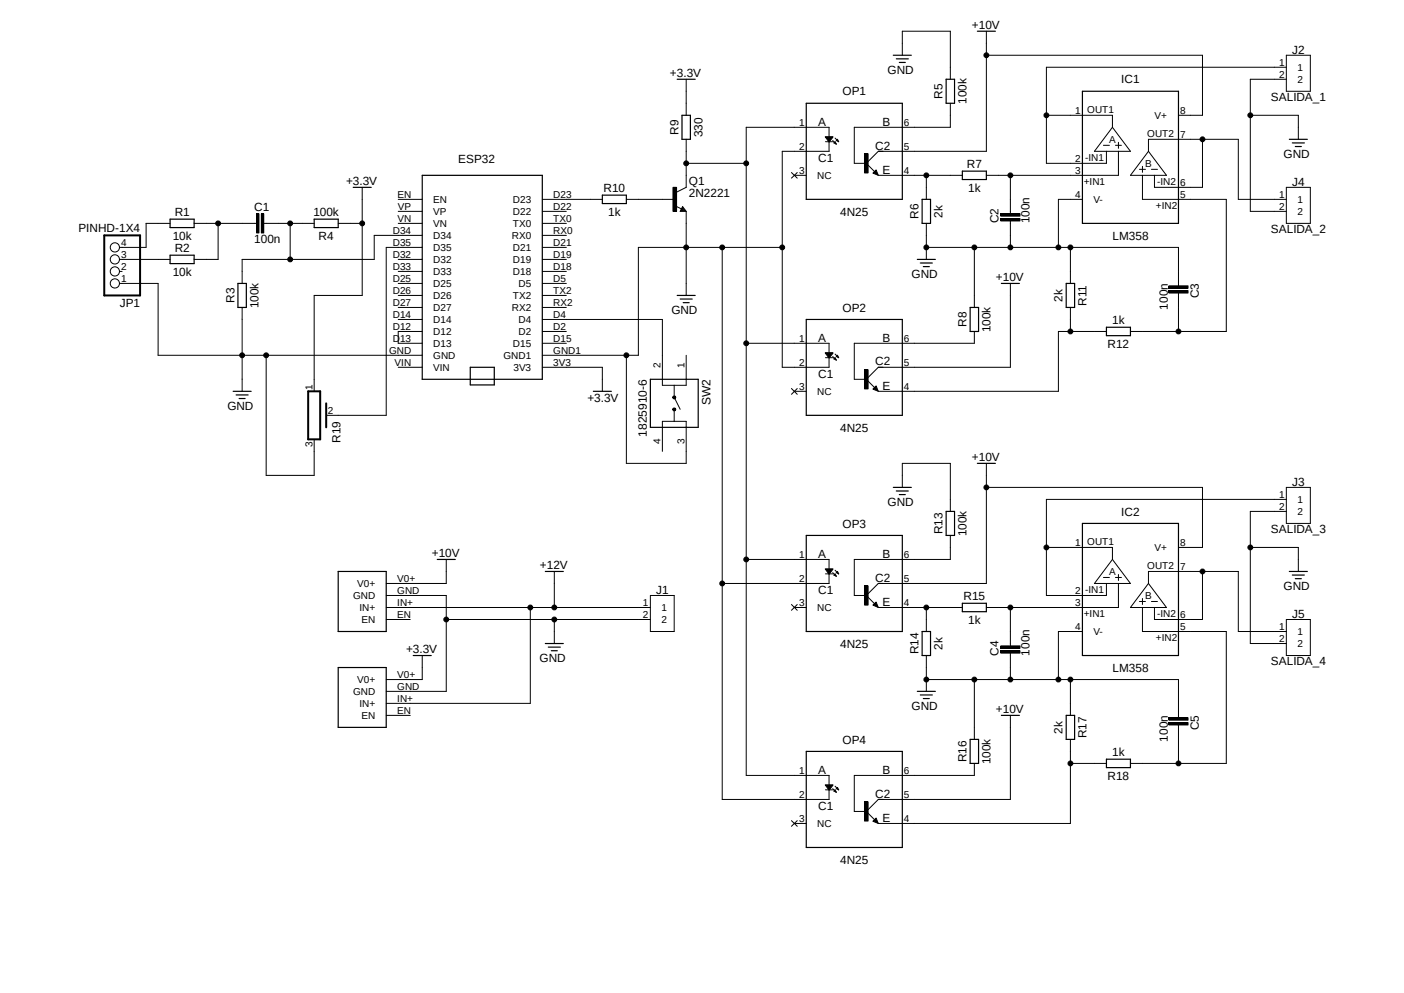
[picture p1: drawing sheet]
<svg xmlns="http://www.w3.org/2000/svg" width="297mm" height="210mm" viewBox="0 0 297 210" stroke-linecap="round" stroke-linejoin="round" font-family="sans-serif">
<path d="M15.7 3.5l265.6 179.8M281.3 3.5l-265.6 179.8" fill="none" stroke="#fff" stroke-width=".21"/>
<g fill="none" stroke="#000" stroke-width=".25">
<path d="M143.3 16.8h3.8M189 11.7h3.8M189.6 12.4h2.6M190.2 13.2h1.3M200.2 16.8h1.7v5h-1.7zM206.8 6.6h3.8M229 19.3h20.3v27.9h-20.3zM74.7 39.6h3.8M89.3 37.1h25.4v43.1h-25.4zM144.3 24.4h1.7v5.1h-1.7zM170.6 21.8h20.3v20.4h-20.3zM203.6 36.2h5.1v1.8h-5.1z"/>
<path d="M272.8 29.5h3.8M273.4 30.2h2.5M274 31h1.3M36 46.4h5.1v1.7h-5.1zM36 54h5.1v1.8h-5.1zM50.3 59.9h1.8v5.1h-1.8zM66.5 46.4h5v1.7h-5zM127.4 41.3h5.1v1.8h-5.1zM144.4 44.2l.1 .2h-.4l.3-.5 .5 .7h-.8M194.1 54.9h3.8M194.7 55.6h2.5M195.1 42.2h1.7v5h-1.7z"/>
<path d="M195.3 56.4h1.3M211.8 59.9h3.8M225.6 59.9h1.7v5.1h-1.7zM99.5 77.7h5.1v3.7h-5.1zM143.3 62.5h3.8M143.9 63.2h2.5M144.5 64h1.3M170.6 67.6h20.3v20.2h-20.3zM205.2 65h1.8v5.1h-1.8zM234.1 69.2h5v1.8h-5zM49.3 82.8h3.8M50 83.5h2.5"/>
<path d="M50.6 84.3h1.3M125.5 82.8h3.8M137.6 80.2h10.1v10.2h-10.1zM206.8 98h3.8M92.5 118.3h3.8M170.6 113.2h20.3v20.4h-20.3zM189 103.1h3.8M189.6 103.8h2.6M190.2 104.6h1.3M200.2 108.2h1.7v5h-1.7zM229 110.7h20.3v27.9h-20.3zM71.5 120.9h10.2v12.7h-10.2z"/>
<path d="M87.4 138.6h3.8M115.4 120.9h3.8M115.4 136.1h3.8M116 136.9h2.5M116.6 137.6h1.3M195.1 133.6h1.7v5h-1.7zM203.6 127.6h5.1v1.8h-5.1zM272.8 120.9h3.8M273.4 121.6h2.5M274 122.4h1.3M71.5 141.2h10.2v12.6h-10.2zM170.6 158.9h20.3v20.3h-20.3z"/>
<path d="M194.1 146.2h3.8M194.7 147h2.5M195.3 147.7h1.3M205.2 156.4h1.8v5.1h-1.8zM211.8 151.3h3.8M225.6 151.3h1.7v5.1h-1.7zM234.1 160.6h5v1.7h-5z"/>
</g>
<g fill="none" stroke="#000" stroke-width=".21">
<path d="M145.2 16.8v7.6M190.9 11.7v-5.1h10.1v10.2M208.7 6.6v25.4h-22.9l-2.5 2.5M208.7 11.7h45.7v12.7h-5.1M272.1 14.2h-50.7v20.3h12.7v-2.5M272.1 16.8h-7.6v27.9h7.6M272.1 11.7h5.1v7.6h-5.1zM76.6 39.6v22.9h-10.1v20.3M142.4 39.6h.7v5.1h-.7zM145.2 34.5h12.7M145.2 29.5v10.1l-2.1 1M167.4 36.5l1.3 1.2"/>
<path d="M168 37.1h2.6M168.7 36.5l-1.3 1.2M174.6 28.9l1.6 .1-.8 1.1zM174.6 30h1.5M176.1 29.7l.8 .8M176.4 30.2l.3-.2 .2 .5zM176.7 29.2l.7 .8M177.2 29.5l.2 .5-.5-.3zM182.9 32.5h.7v4.1h-.7zM183.3 34.5l2.5 2.6h17.8M184.7 36.6l.6-.7 .5 1.1zM196 37.1v5.1"/>
<path d="M201 21.8v5.1h-20.3v7.6h2.6M213.7 37.1v8.1M221.4 24.4h13.9v2.5M233.4 30.7h1.3M235.3 26.9l3.8 5.1h-7.6zM236 30.7h1.2M236.6 30.1v1.3M236.6 32v5.1h-27.9M241 35.8h1.3M241.7 35.2v1.2M241.7 37.1v5.1h17.7v27.9h-20.3M243 32l3.8 5.1h-7.7z"/>
<path d="M243 32v-2.5h19v12.7h10.1M243.6 35.8h1.3M254.4 29.5v10.1h-10.2v-2.5M264.5 24.4h10.2v5.1M272.1 39.6h5.1v7.6h-5.1zM25.3 54.9h10.7M25.3 57.4h.5M25.3 59.9h8.1v15.2h55.9M36 47.2h-5.1v5.1h-5.6M41.1 47.2h13.2M46.1 47.2v7.7h-5M54.3 45.2h.5v4.1h-.5z"/>
<path d="M55.3 45.2h.5v4.1h-.5zM55.8 47.2h10.7M61.4 47.2v7.7M71.5 47.2h5.1M84.2 47.2h5.1M84.2 54.9h5.1M84.2 42.2h5.1M84.2 44.7h5.1M84.2 57.4h5.1M84.2 59.9h5.1M89.3 49.8h-10.1v5.1h-28v5M89.3 52.3h-7.6v35.5h-12.7"/>
<path d="M114.7 47.2h5.1M114.7 54.9h5.1M114.7 42.2h12.7M114.7 44.7h5.1M114.7 49.8h5.1M114.7 52.3h5.1M114.7 57.4h5.1M114.7 59.9h5.1M132.5 42.2h10.1M143 43.6l1.2 .6M144.4 43.7l.8 1h-1.3zM145.2 44.7v17.8"/>
<path d="M152.8 52.3v116.8h22.6v-5.1h-17.5v-137.1h17.5v5.1h-9.9v45.7h9.9v-5.1h-17.5M165.5 52.3h-30.5v22.8h-20.3M196 47.2v7.7M196 52.3h53.3v8.2M206.1 52.3v12.7M211.7 46.2h4.1v.5h-4.1zM211.7 45.2h4.1v.5h-4.1zM213.7 59.9v17.8h-27.9l-2.5 2.5M213.7 46.7v5.6M226.4 52.3v7.6M229 42.2h-5.1v10.1M51.2 65v17.8"/>
<path d="M56.3 75.1v25.4h10.2v-7.6M84.2 62.5h5.1M84.2 65h5.1M84.2 67.6h5.1M84.2 77.7h5.1M89.3 70.1h-5.1v2.5h5.1M114.7 62.5h5.1M114.7 65h5.1M114.7 67.6h25.4v13.9h5.1v-6.4M114.7 70.1h5.1M114.7 72.6h5.1M114.7 77.7h12.7v5.1"/>
<path d="M132.5 75.1v22.9h12.7v-8.9h-5.1v6.4M174.6 74.6l1.6 .1-.8 1zM174.6 75.6h1.5M176.1 75.4l.8 .8M176.4 75.9l.3-.3 .2 .6zM176.7 74.9l.7 .7M177.2 75.1l.2 .5-.5-.2zM182.9 78.2h.7v4.1h-.7zM206.1 70.1v2.5h-25.4v7.6h2.6M226.4 65v5.1M234.1 70.1h-10.2v12.7h-38.1l-2.5-2.6M247.3 60.5h4v.5h-4z"/>
<path d="M247.3 61.5h4v.5h-4zM249.3 62v8.1M142.4 83.8h.5v.5h-.5l-.1-.3 .3-.1 .2 .1-.2 .2-.3-.2zM142.4 86.4h.5v.4h-.5l-.1-.2 .3-.2 .2 .2-.3 .1-.2-.1zM142.6 81.5v2.5l1.3 2.6M142.6 86.6v2.5M167.4 82.2l1.3 1.2M168 82.8h2.6M168.7 82.2l-1.3 1.2M184.7 82.3l.6-.7 .5 1.1zM208.7 98v25.4h-22.9l-2.5 2.5M94.4 118.3v5.1h-12.7"/>
<path d="M157.9 118.3h17.5v5.1h-22.6M190.9 103.1v-5.1h10.1v10.2M201 113.2v5.1h-20.3v7.6h2.6M208.7 103.1h45.7v12.7h-5.1M221.4 115.8h13.9v2.5M235.3 118.3l3.8 5.1h-7.6zM264.5 115.8h10.2v5.1M272.1 105.6h-50.7v20.3h12.7v-2.5M272.1 103.1h5.1v7.6h-5.1zM272.1 108.2h-7.6v27.9h7.6M81.7 125.9h12.7v20.3h-12.7M81.7 128.5h55.9"/>
<path d="M81.7 131h5.1M89.3 138.6v5.1h-7.6M94.4 131h43.2M112.2 128.5v20.3h-30.5M117.3 120.9v7.6M117.3 131v5.1M137.6 125.9h5v7.7h-5zM167.4 127.8l1.3 1.3M168 128.5h2.6M168.7 127.8l-1.3 1.3M174.6 120.3l1.6 .1-.8 1.1zM174.6 121.4h1.5"/>
<path d="M176.1 121.1l.8 .8M176.4 121.6l.3-.2 .2 .5zM176.7 120.6l.7 .8M177.2 120.9l.2 .5-.5-.3zM182.9 123.9h.7v4.1h-.7zM183.3 125.9l2.5 2.6h17.8M184.7 128l.6-.7 .5 1.1zM196 128.5v5.1M196 138.6v7.6M211.7 137.6h4.1v.5h-4.1zM211.7 136.6h4.1v.5h-4.1zM213.7 128.5v8.1"/>
<path d="M213.7 138.1v5.6M229 133.6h-5.1v10.1M233.4 122.1h1.3M236 122.1h1.2M236.6 121.5v1.3M236.6 123.4v5.1h-27.9M241 127.2h1.3M241.7 126.6v1.2M241.7 128.5v5.1h17.7v27.9h-20.3M243 123.4v-2.5h19v12.7h10.1M243 123.4l3.8 5.1h-7.7zM243.6 127.2h1.3"/>
<path d="M254.4 120.9v10.1h-10.2v-2.5M272.1 131h5.1v7.6h-5.1zM81.7 151.3h5.1M196 143.7h53.3v8.1M206.1 143.7v12.7M213.7 151.3v17.8h-27.9l-2.5 2.5M226.4 143.7v7.6M226.4 156.4v17.8h-40.6l-2.5-2.6M247.3 151.8h4v.5h-4zM247.3 152.8h4v.5h-4zM249.3 153.3v8.2M167.4 173.6l1.3 1.2"/>
<path d="M168 174.2h2.6M168.7 173.6l-1.3 1.2M174.6 166h1.6l-.8 1.1zM174.6 167h1.5M176.1 166.8l.8 .8M176.4 167.3l.3-.3 .2 .6zM176.7 166.3l.7 .7M177.2 166.5l.2 .5-.5-.2zM182.9 169.6h.7v4.1h-.7zM184.7 173.7l.6-.7 .5 1.1zM206.1 161.5v2.5h-25.4v7.6h2.6M226.4 161.5h7.7"/>
<circle cx="208.7" cy="11.7" r=".51"/>
<circle cx="145.2" cy="34.5" r=".51"/>
<circle cx="157.9" cy="34.5" r=".51"/>
<circle cx="196" cy="37.1" r=".51"/>
<circle cx="213.7" cy="37.1" r=".51"/>
<circle cx="221.4" cy="24.4" r=".51"/>
<circle cx="254.4" cy="29.5" r=".51"/>
<circle cx="264.5" cy="24.4" r=".51"/>
<circle cx="24.3" cy="59.9" r=".98"/>
<circle cx="24.3" cy="54.9" r=".98"/>
<circle cx="24.3" cy="52.3" r=".98"/>
<circle cx="24.3" cy="57.4" r=".98"/>
<circle cx="46.1" cy="47.2" r=".51"/>
<circle cx="61.4" cy="47.2" r=".51"/>
<circle cx="61.4" cy="54.9" r=".51"/>
<circle cx="76.6" cy="47.2" r=".51"/>
<circle cx="145.2" cy="52.3" r=".51"/>
<circle cx="152.8" cy="52.3" r=".51"/>
<circle cx="165.5" cy="52.3" r=".51"/>
<circle cx="196" cy="52.3" r=".51"/>
<circle cx="206.1" cy="52.3" r=".51"/>
<circle cx="213.7" cy="52.3" r=".51"/>
<circle cx="223.9" cy="52.3" r=".51"/>
<circle cx="226.4" cy="52.3" r=".51"/>
<circle cx="51.2" cy="75.1" r=".51"/>
<circle cx="56.3" cy="75.1" r=".51"/>
<circle cx="132.5" cy="75.1" r=".51"/>
<circle cx="157.9" cy="72.6" r=".51"/>
<circle cx="226.4" cy="70.1" r=".51"/>
<circle cx="249.3" cy="70.1" r=".51"/>
<circle cx="157.9" cy="118.3" r=".51"/>
<circle cx="208.7" cy="103.1" r=".51"/>
<circle cx="221.4" cy="115.8" r=".51"/>
<circle cx="264.5" cy="115.8" r=".51"/>
<circle cx="94.4" cy="131" r=".51"/>
<circle cx="112.2" cy="128.5" r=".51"/>
<circle cx="117.3" cy="128.5" r=".51"/>
<circle cx="117.3" cy="131" r=".51"/>
<circle cx="152.8" cy="123.4" r=".51"/>
<circle cx="196" cy="128.5" r=".51"/>
<circle cx="213.7" cy="128.5" r=".51"/>
<circle cx="254.4" cy="120.9" r=".51"/>
<circle cx="196" cy="143.7" r=".51"/>
<circle cx="206.1" cy="143.7" r=".51"/>
<circle cx="213.7" cy="143.7" r=".51"/>
<circle cx="223.9" cy="143.7" r=".51"/>
<circle cx="226.4" cy="143.7" r=".51"/>
<circle cx="226.4" cy="161.5" r=".51"/>
<circle cx="249.3" cy="161.5" r=".51"/>
</g>
<g fill="#000">
<path d="M142.4 39.6h.7v5.1h-.7z" fill-rule="evenodd"/>
<path d="M174.6 28.9l1.6 .1-.8 1.1z" fill-rule="evenodd"/>
<path d="M182.9 32.5h.7v4.1h-.7z" fill-rule="evenodd"/>
<path d="M184.7 36.6l.6-.7 .5 1.1z" fill-rule="evenodd"/>
<path d="M54.3 45.2h.5v4.1h-.5z" fill-rule="evenodd"/>
<path d="M55.3 45.2h.5v4.1h-.5z" fill-rule="evenodd"/>
<path d="M211.7 46.2h4.1v.5h-4.1z" fill-rule="evenodd"/>
<path d="M211.7 45.2h4.1v.5h-4.1z" fill-rule="evenodd"/>
<path d="M174.6 74.6l1.6 .1-.8 1z" fill-rule="evenodd"/>
<path d="M182.9 78.2h.7v4.1h-.7z" fill-rule="evenodd"/>
<path d="M247.3 60.5h4v.5h-4z" fill-rule="evenodd"/>
<path d="M247.3 61.5h4v.5h-4z" fill-rule="evenodd"/>
<path d="M142.4 83.8h.5v.5h-.5l-.1-.3 .3-.1 .2 .1-.2 .2-.3-.2z" fill-rule="evenodd"/>
<path d="M142.4 86.4h.5v.4h-.5l-.1-.2 .3-.2 .2 .2-.3 .1-.2-.1z" fill-rule="evenodd"/>
<path d="M184.7 82.3l.6-.7 .5 1.1z" fill-rule="evenodd"/>
<path d="M174.6 120.3l1.6 .1-.8 1.1z" fill-rule="evenodd"/>
<path d="M182.9 123.9h.7v4.1h-.7z" fill-rule="evenodd"/>
<path d="M184.7 128l.6-.7 .5 1.1z" fill-rule="evenodd"/>
<path d="M211.7 137.6h4.1v.5h-4.1z" fill-rule="evenodd"/>
<path d="M211.7 136.6h4.1v.5h-4.1z" fill-rule="evenodd"/>
<path d="M247.3 151.8h4v.5h-4z" fill-rule="evenodd"/>
<path d="M247.3 152.8h4v.5h-4z" fill-rule="evenodd"/>
<path d="M174.6 166h1.6l-.8 1.1z" fill-rule="evenodd"/>
<path d="M182.9 169.6h.7v4.1h-.7z" fill-rule="evenodd"/>
<path d="M184.7 173.7l.6-.7 .5 1.1z" fill-rule="evenodd"/>
<circle cx="208.7" cy="11.7" r=".51"/>
<circle cx="145.2" cy="34.5" r=".51"/>
<circle cx="157.9" cy="34.5" r=".51"/>
<circle cx="196" cy="37.1" r=".51"/>
<circle cx="213.7" cy="37.1" r=".51"/>
<circle cx="221.4" cy="24.4" r=".51"/>
<circle cx="254.4" cy="29.5" r=".51"/>
<circle cx="264.5" cy="24.4" r=".51"/>
<circle cx="46.1" cy="47.2" r=".51"/>
<circle cx="61.4" cy="47.2" r=".51"/>
<circle cx="61.4" cy="54.9" r=".51"/>
<circle cx="76.6" cy="47.2" r=".51"/>
<circle cx="145.2" cy="52.3" r=".51"/>
<circle cx="152.8" cy="52.3" r=".51"/>
<circle cx="165.5" cy="52.3" r=".51"/>
<circle cx="196" cy="52.3" r=".51"/>
<circle cx="206.1" cy="52.3" r=".51"/>
<circle cx="213.7" cy="52.3" r=".51"/>
<circle cx="223.9" cy="52.3" r=".51"/>
<circle cx="226.4" cy="52.3" r=".51"/>
<circle cx="51.2" cy="75.1" r=".51"/>
<circle cx="56.3" cy="75.1" r=".51"/>
<circle cx="132.5" cy="75.1" r=".51"/>
<circle cx="157.9" cy="72.6" r=".51"/>
<circle cx="226.4" cy="70.1" r=".51"/>
<circle cx="249.3" cy="70.1" r=".51"/>
<circle cx="157.9" cy="118.3" r=".51"/>
<circle cx="208.7" cy="103.1" r=".51"/>
<circle cx="221.4" cy="115.8" r=".51"/>
<circle cx="264.5" cy="115.8" r=".51"/>
<circle cx="94.4" cy="131" r=".51"/>
<circle cx="112.2" cy="128.5" r=".51"/>
<circle cx="117.3" cy="128.5" r=".51"/>
<circle cx="117.3" cy="131" r=".51"/>
<circle cx="152.8" cy="123.4" r=".51"/>
<circle cx="196" cy="128.5" r=".51"/>
<circle cx="213.7" cy="128.5" r=".51"/>
<circle cx="254.4" cy="120.9" r=".51"/>
<circle cx="196" cy="143.7" r=".51"/>
<circle cx="206.1" cy="143.7" r=".51"/>
<circle cx="213.7" cy="143.7" r=".51"/>
<circle cx="223.9" cy="143.7" r=".51"/>
<circle cx="226.4" cy="143.7" r=".51"/>
<circle cx="226.4" cy="161.5" r=".51"/>
<circle cx="249.3" cy="161.5" r=".51"/>
</g>
<path d="M22.1 49.8h7.5v12.7h-7.5zM65.2 82.8h2.5v10.1h-2.5zM69 85.3v5.1" fill="none" stroke="#000" stroke-width=".42"/>
<g font-size="2.5">
<text x="205.6" y="6.1">+10V</text>
<text x="273.4" y="11.4">J2</text>
<text x="141.7" y="16.3">+3.3V</text>
<text x="187.8" y="15.6">GND</text>
<text x="237.2" y="17.7">IC1</text>
<text x="178.2" y="20.2">OP1</text>
<text x="199.4" y="20.9" transform="rotate(-90 199.4 20.9)">R5</text>
<text x="204.5" y="22" transform="rotate(-90 204.5 22)">100k</text>
<text x="268.9" y="21.3">SALIDA_1</text>
<text x="143.6" y="28.5" transform="rotate(-90 143.6 28.5)">R9</text>
<text x="148.6" y="29" transform="rotate(-90 148.6 29)">330</text>
<text x="173.1" y="26.5">A</text>
<text x="186.7" y="26.5">B</text>
<text x="96.9" y="34.5">ESP32</text>
<text x="173.1" y="34.2">C1</text>
<text x="185.2" y="31.6">C2</text>
<text x="204.6" y="35.4">R7</text>
<text x="271.5" y="33.4">GND</text>
<text x="73.2" y="39.1">+3.3V</text>
<text x="127.7" y="40.5">R10</text>
<text x="145.7" y="41.7">2N2221</text>
<text x="145.7" y="39.2">Q1</text>
<text x="186.7" y="36.7">E</text>
<text x="204.8" y="40.5">1k</text>
<text x="273.4" y="39.4">J4</text>
<text x="37" y="45.6">R1</text>
<text x="53.8" y="44.7">C1</text>
<text x="66.3" y="45.6">100k</text>
<text x="128.7" y="45.6">1k</text>
<text x="177.8" y="45.6">4N25</text>
<text x="194.3" y="46.3" transform="rotate(-90 194.3 46.3)">R6</text>
<text x="199.4" y="46" transform="rotate(-90 199.4 46)">2k</text>
<text x="211.2" y="47.2" transform="rotate(-90 211.2 47.2)">C2</text>
<text x="217.8" y="47.2" transform="rotate(-90 217.8 47.2)">100n</text>
<text x="16.6" y="49">PINHD-1X4</text>
<text x="36.5" y="50.7">10k</text>
<text x="37" y="53.2">R2</text>
<text x="53.8" y="51.3">100n</text>
<text x="67.4" y="50.7">R4</text>
<text x="235.3" y="50.7">LM358</text>
<text x="268.9" y="49.3">SALIDA_2</text>
<text x="36.5" y="58.3">10k</text>
<text x="192.8" y="58.8">GND</text>
<text x="210.7" y="59.4">+10V</text>
<text x="25.3" y="64.9">JP1</text>
<text x="49.6" y="64.1" transform="rotate(-90 49.6 64.1)">R3</text>
<text x="54.7" y="65.2" transform="rotate(-90 54.7 65.2)">100k</text>
<text x="178.2" y="65.9">OP2</text>
<text x="224.8" y="63.8" transform="rotate(-90 224.8 63.8)">2k</text>
<text x="229.9" y="64.7" transform="rotate(-90 229.9 64.7)">R11</text>
<text x="247" y="65.5" transform="rotate(-90 247 65.5)">100n</text>
<text x="253.6" y="63.1" transform="rotate(-90 253.6 63.1)">C3</text>
<text x="142" y="66.4">GND</text>
<text x="204.5" y="69.1" transform="rotate(-90 204.5 69.1)">R8</text>
<text x="209.6" y="70.3" transform="rotate(-90 209.6 70.3)">100k</text>
<text x="235.3" y="68.5">1k</text>
<text x="173.1" y="72.3">A</text>
<text x="185.2" y="77.3">C2</text>
<text x="186.7" y="72.3">B</text>
<text x="234.3" y="73.5">R12</text>
<text x="173.1" y="79.8">C1</text>
<text x="186.7" y="82.4">E</text>
<text x="48.1" y="86.7">GND</text>
<text x="124.2" y="85">+3.3V</text>
<text x="150.3" y="85.7" transform="rotate(-90 150.3 85.7)">SW2</text>
<text x="72.1" y="93.7" transform="rotate(-90 72.1 93.7)">R19</text>
<text x="136.8" y="92.4" transform="rotate(-90 136.8 92.4)">1825910-6</text>
<text x="177.8" y="91.3">4N25</text>
<text x="205.6" y="97.5">+10V</text>
<text x="187.8" y="107">GND</text>
<text x="273.4" y="102.8">J3</text>
<text x="178.2" y="111.6">OP3</text>
<text x="199.4" y="113" transform="rotate(-90 199.4 113)">R13</text>
<text x="204.5" y="113.4" transform="rotate(-90 204.5 113.4)">100k</text>
<text x="237.2" y="109.1">IC2</text>
<text x="268.9" y="112.7">SALIDA_3</text>
<text x="91.4" y="117.8">+10V</text>
<text x="173.1" y="117.9">A</text>
<text x="186.7" y="117.9">B</text>
<text x="114.2" y="120.4">+12V</text>
<text x="138.8" y="125.7">J1</text>
<text x="173.1" y="125.6">C1</text>
<text x="185.2" y="123">C2</text>
<text x="271.5" y="124.8">GND</text>
<text x="186.7" y="128.1">E</text>
<text x="203.8" y="126.8">R15</text>
<text x="204.8" y="131.9">1k</text>
<text x="273.4" y="130.8">J5</text>
<text x="177.8" y="137">4N25</text>
<text x="199.4" y="137.4" transform="rotate(-90 199.4 137.4)">2k</text>
<text x="85.9" y="138.1">+3.3V</text>
<text x="114.1" y="140">GND</text>
<text x="194.3" y="138.4" transform="rotate(-90 194.3 138.4)">R14</text>
<text x="211.2" y="138.6" transform="rotate(-90 211.2 138.6)">C4</text>
<text x="217.8" y="138.6" transform="rotate(-90 217.8 138.6)">100n</text>
<text x="235.3" y="142.1">LM358</text>
<text x="268.9" y="140.7">SALIDA_4</text>
<text x="192.8" y="150.2">GND</text>
<text x="210.7" y="150.8">+10V</text>
<text x="224.8" y="155.2" transform="rotate(-90 224.8 155.2)">2k</text>
<text x="253.6" y="154.5" transform="rotate(-90 253.6 154.5)">C5</text>
<text x="178.2" y="157.3">OP4</text>
<text x="204.5" y="161.2" transform="rotate(-90 204.5 161.2)">R16</text>
<text x="209.6" y="161.6" transform="rotate(-90 209.6 161.6)">100k</text>
<text x="229.9" y="156.1" transform="rotate(-90 229.9 156.1)">R17</text>
<text x="235.3" y="159.8">1k</text>
<text x="247" y="156.8" transform="rotate(-90 247 156.8)">100n</text>
<text x="173.1" y="163.6">A</text>
<text x="186.7" y="163.6">B</text>
<text x="234.3" y="164.9">R18</text>
<text x="173.1" y="171.2">C1</text>
<text x="185.2" y="168.7">C2</text>
<text x="186.7" y="173.8">E</text>
<text x="177.8" y="182.7">4N25</text>
</g>
<g font-size="2.1">
<text x="270.6" y="13.9">1</text>
<text x="270.6" y="16.4">2</text>
<text x="274.5" y="15">1</text>
<text x="274.5" y="17.5">2</text>
<text x="230" y="23.9">OUT1</text>
<text x="169" y="26.6">1</text>
<text x="191.2" y="26.6">6</text>
<text x="227.4" y="24">1</text>
<text x="242.7" y="29">OUT2</text>
<text x="244.3" y="25.1">V+</text>
<text x="249.6" y="29.1">7</text>
<text x="249.6" y="24">8</text>
<text x="169" y="31.7">2</text>
<text x="191.2" y="31.7">5</text>
<text x="227.4" y="34.2">2</text>
<text x="229.5" y="34">-IN1</text>
<text x="234.7" y="30.2">A</text>
<text x="242.3" y="35.3">B</text>
<text x="84.1" y="41.8">EN</text>
<text x="117.1" y="41.8">D23</text>
<text x="169" y="36.7">3</text>
<text x="172.9" y="37.8">NC</text>
<text x="191.2" y="36.7">4</text>
<text x="227.4" y="36.7">3</text>
<text x="227.4" y="41.8">4</text>
<text x="229.3" y="39.1">+IN1</text>
<text x="244.8" y="39.1">-IN2</text>
<text x="249.6" y="41.8">5</text>
<text x="249.6" y="39.3">6</text>
<text x="270.6" y="41.8">1</text>
<text x="84.1" y="46.9">VN</text>
<text x="84.2" y="44.4">VP</text>
<text x="91.7" y="42.9">EN</text>
<text x="91.7" y="45.5">VP</text>
<text x="108.5" y="42.9">D23</text>
<text x="108.5" y="45.5">D22</text>
<text x="117.1" y="44.4">D22</text>
<text x="117.1" y="46.9">TX0</text>
<text x="231.3" y="42.9">V-</text>
<text x="244.5" y="44.2">+IN2</text>
<text x="270.6" y="44.4">2</text>
<text x="274.5" y="42.9">1</text>
<text x="274.5" y="45.5">2</text>
<text x="25.7" y="51.9">4</text>
<text x="83.1" y="49.4">D34</text>
<text x="83.1" y="51.9">D35</text>
<text x="91.7" y="48">VN</text>
<text x="91.7" y="50.5">D34</text>
<text x="91.7" y="53.1">D35</text>
<text x="108.3" y="50.5">RX0</text>
<text x="108.5" y="48">TX0</text>
<text x="108.5" y="53.1">D21</text>
<text x="117.1" y="49.4">RX0</text>
<text x="117.1" y="51.9">D21</text>
<text x="25.7" y="59.6">1</text>
<text x="25.7" y="57">2</text>
<text x="25.7" y="54.5">3</text>
<text x="83.1" y="54.5">D32</text>
<text x="83.1" y="57">D33</text>
<text x="83.1" y="59.6">D25</text>
<text x="91.7" y="55.6">D32</text>
<text x="91.7" y="58.2">D33</text>
<text x="108.5" y="55.6">D19</text>
<text x="108.5" y="58.2">D18</text>
<text x="117.1" y="54.5">D19</text>
<text x="117.1" y="57">D18</text>
<text x="117.1" y="59.6">D5</text>
<text x="83.1" y="62.1">D26</text>
<text x="83.1" y="64.6">D27</text>
<text x="91.7" y="60.7">D25</text>
<text x="91.7" y="63.2">D26</text>
<text x="91.7" y="65.8">D27</text>
<text x="108.3" y="65.8">RX2</text>
<text x="108.5" y="63.2">TX2</text>
<text x="109.7" y="60.7">D5</text>
<text x="117.1" y="62.1">TX2</text>
<text x="117.1" y="64.6">RX2</text>
<text x="83.1" y="67.2">D14</text>
<text x="83.1" y="69.7">D12</text>
<text x="91.7" y="68.3">D14</text>
<text x="91.7" y="70.9">D12</text>
<text x="109.7" y="68.3">D4</text>
<text x="109.7" y="70.9">D2</text>
<text x="117.1" y="67.2">D4</text>
<text x="117.1" y="69.7">D2</text>
<text x="82.3" y="74.8">GND</text>
<text x="83.1" y="72.3">D13</text>
<text x="83.5" y="77.3">VIN</text>
<text x="91.7" y="73.4">D13</text>
<text x="91.7" y="75.9">GND</text>
<text x="106.5" y="75.9">GND1</text>
<text x="108.5" y="73.4">D15</text>
<text x="117.1" y="72.3">D15</text>
<text x="117.1" y="74.8">GND1</text>
<text x="117.1" y="77.3">3V3</text>
<text x="139.7" y="77.9" transform="rotate(-90 139.7 77.9)">2</text>
<text x="144.8" y="77.9" transform="rotate(-90 144.8 77.9)">1</text>
<text x="169" y="72.3">1</text>
<text x="169" y="77.3">2</text>
<text x="191.2" y="72.3">6</text>
<text x="191.2" y="77.3">5</text>
<text x="66.1" y="82.4" transform="rotate(-90 66.1 82.4)">1</text>
<text x="91.7" y="78.4">VIN</text>
<text x="108.6" y="78.4">3V3</text>
<text x="169" y="82.4">3</text>
<text x="172.9" y="83.5">NC</text>
<text x="191.2" y="82.4">4</text>
<text x="69.4" y="87.5">2</text>
<text x="66.1" y="94.5" transform="rotate(-90 66.1 94.5)">3</text>
<text x="139.7" y="93.9" transform="rotate(-90 139.7 93.9)">4</text>
<text x="144.8" y="93.9" transform="rotate(-90 144.8 93.9)">3</text>
<text x="270.6" y="105.3">1</text>
<text x="270.6" y="107.8">2</text>
<text x="274.5" y="106.4">1</text>
<text x="274.5" y="108.9">2</text>
<text x="169" y="117.9">1</text>
<text x="191.2" y="117.9">6</text>
<text x="227.4" y="115.4">1</text>
<text x="230" y="115.3">OUT1</text>
<text x="244.3" y="116.5">V+</text>
<text x="249.6" y="115.4">8</text>
<text x="75.6" y="124.2">V0+</text>
<text x="84" y="123">V0+</text>
<text x="84" y="125.6">GND</text>
<text x="169" y="123">2</text>
<text x="191.2" y="123">5</text>
<text x="227.4" y="125.6">2</text>
<text x="229.5" y="125.4">-IN1</text>
<text x="234.7" y="121.6">A</text>
<text x="242.7" y="120.4">OUT2</text>
<text x="249.6" y="120.5">7</text>
<text x="74.7" y="126.7">GND</text>
<text x="76" y="129.2">IN+</text>
<text x="76.5" y="131.8">EN</text>
<text x="84" y="128.1">IN+</text>
<text x="84" y="130.6">EN</text>
<text x="136" y="128.1">1</text>
<text x="136" y="130.6">2</text>
<text x="139.9" y="129.2">1</text>
<text x="139.9" y="131.8">2</text>
<text x="169" y="128.1">3</text>
<text x="172.9" y="129.2">NC</text>
<text x="191.2" y="128.1">4</text>
<text x="227.4" y="128.1">3</text>
<text x="229.3" y="130.5">+IN1</text>
<text x="242.3" y="126.7">B</text>
<text x="244.8" y="130.5">-IN2</text>
<text x="249.6" y="130.6">6</text>
<text x="227.4" y="133.2">4</text>
<text x="231.3" y="134.3">V-</text>
<text x="244.5" y="135.6">+IN2</text>
<text x="249.6" y="133.2">5</text>
<text x="270.6" y="133.2">1</text>
<text x="270.6" y="135.7">2</text>
<text x="274.5" y="134.3">1</text>
<text x="274.5" y="136.9">2</text>
<text x="84" y="143.3">V0+</text>
<text x="74.7" y="147">GND</text>
<text x="75.6" y="144.5">V0+</text>
<text x="76" y="149.5">IN+</text>
<text x="84" y="145.9">GND</text>
<text x="84" y="148.4">IN+</text>
<text x="76.5" y="152.1">EN</text>
<text x="84" y="151">EN</text>
<text x="169" y="163.7">1</text>
<text x="191.2" y="163.7">6</text>
<text x="169" y="168.7">2</text>
<text x="169" y="173.8">3</text>
<text x="191.2" y="173.8">4</text>
<text x="191.2" y="168.7">5</text>
<text x="172.9" y="174.9">NC</text>
</g>
</svg>
